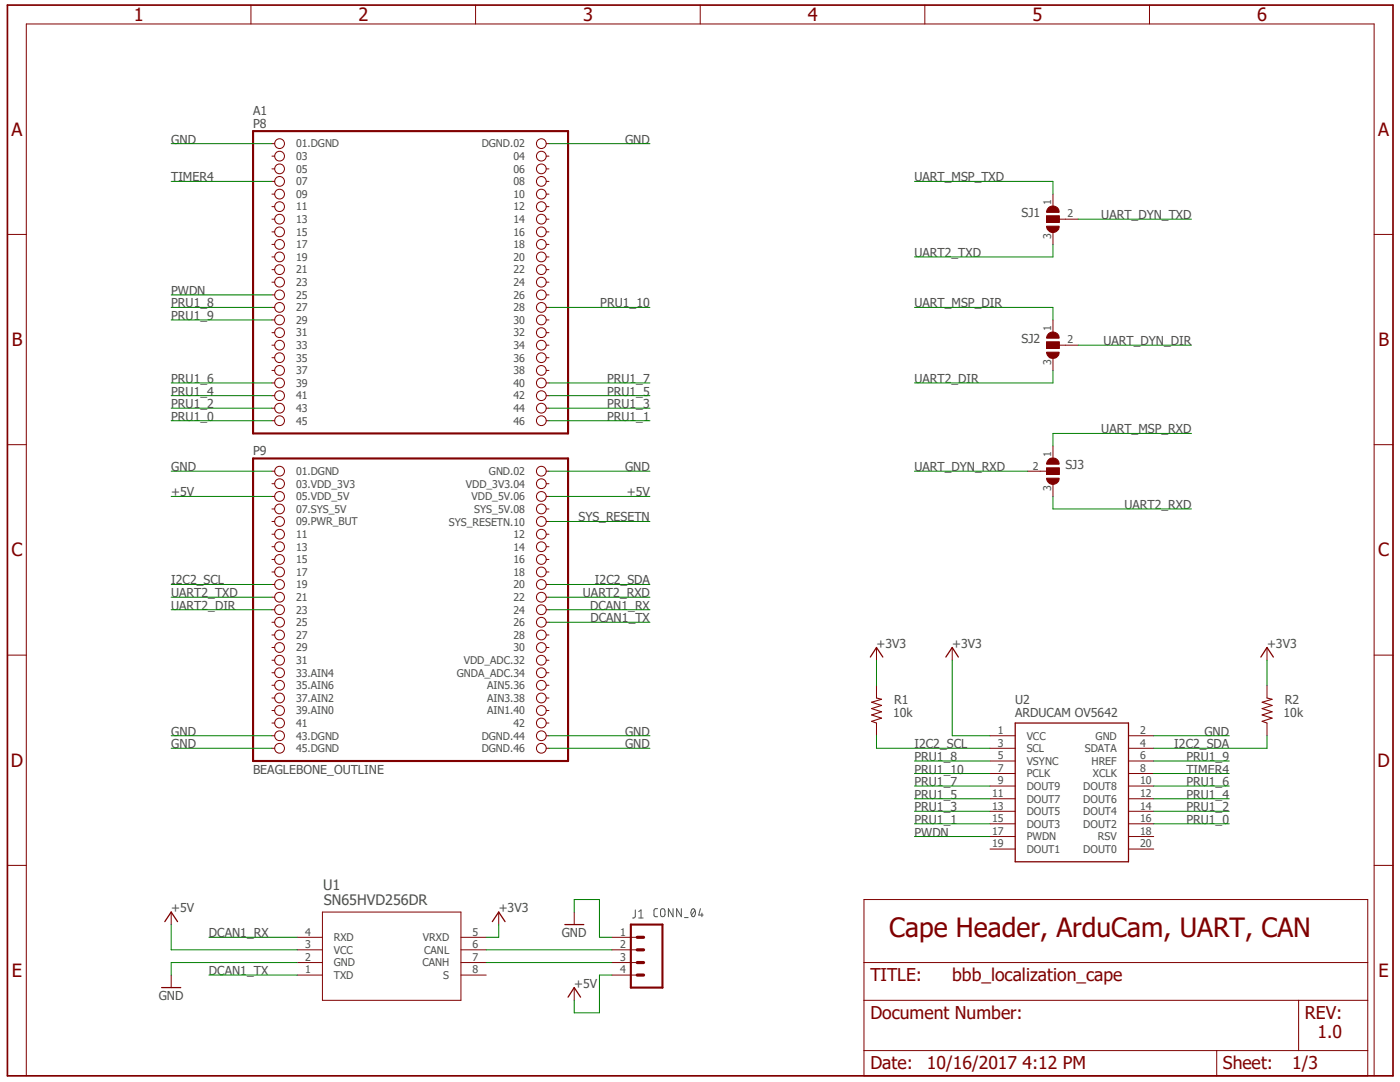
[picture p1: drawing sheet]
<svg xmlns="http://www.w3.org/2000/svg" width="279mm" height="216mm" viewBox="0 0 279 216" stroke-linecap="round" stroke-linejoin="round" font-family="sans-serif">
<path d="M1 .7l277.4 214.5M278.4 .7l-277.4 214.5" fill="none" stroke="#fff" stroke-width=".2"/>
<path d="M126.8 181.6v1.2a.4 .4 0 0 1-.6 .4M127.5 183.2h.9M127.5 181.9l.4-.3v1.6M131.2 181.3l-.5 .1-.2 .3 .1 1.1 .6 .1M131.9 181.5a.46 .46 0 0 1 .5-.2 .46 .46 0 0 1 .3 .5l-.1 .9a.43 .43 0 0 1-.5 .2 .43 .43 0 0 1-.3-.4zM134.3 181.3v1.6l-.9-1.6v1.6M136 181.3v1.6l-1-1.6v1.6M136.6 183.1h.7M138.1 181.4l.2-.1a.93 .93 0 0 1 0 1.6 .98 .98 0 0 1-.2-1.5zM138.7 181.7l-.7 .9M139.8 181.3l-.4 1.3h.9M140.1 182.2v.7" fill="none" stroke="#505050" stroke-width=".2"/>
<path d="M50.5 26.2h62.9v60.3h-62.9zM50.5 91.5h62.9v60.3h-62.9zM125.9 184.5h6.3v12.6h-6.3z" fill="none" stroke="#800000" stroke-width=".42"/>
<g fill="none" stroke="#800000" stroke-width=".2">
<path d="M50.1 1v3.8M94.9 1v3.8M139.7 1v3.8M184.6 1v3.8M229.4 1v3.8M54.3 28.7h.5M54.3 31.2h.5M54.3 33.7h.5M54.3 36.2h.5M54.3 38.7h.5M109 28.7h.6M109 31.2h.6"/>
<path d="M109 33.7h.6M109 36.2h.6M109 38.7h.6M1.5 46.8h3.7M54.3 41.2h.5M54.3 43.7h.5M54.3 46.3h.5M54.3 48.8h.5M54.3 51.3h.5M54.3 53.8h.5M54.3 56.3h.5M54.3 58.8h.5"/>
<path d="M109 41.2h.6M109 43.7h.6M109 46.3h.6M109 48.8h.6M109 51.3h.6M109 53.8h.6M109 56.3h.6M109 58.8h.6M274.2 46.8h3.8M54.3 61.3h.5M54.3 63.8h.5M54.3 66.4h.5"/>
<path d="M54.3 68.9h.5M54.3 71.4h.5M54.3 73.9h.5M54.3 76.4h.5M54.3 79h.5M109 61.3h.6M109 63.8h.6M109 66.4h.6M109 68.9h.6M109 71.4h.6M109 73.9h.6M109 76.4h.6"/>
<path d="M109 79h.6M1.5 88.7h3.7M54.3 94h.5M54.3 96.5h.5M54.3 99.1h.5M54.3 81.4h.5M54.3 83.9h.5M109 94h.6M109 96.5h.6M109 99.1h.6M109 81.4h.6M109 83.9h.6"/>
<path d="M274.2 88.7h3.8M54.3 101.6h.5M54.3 104.1h.5M54.3 106.6h.5M54.3 109.1h.5M54.3 111.6h.5M54.3 114.1h.5M54.3 116.6h.5M54.3 119.2h.5M109 101.6h.6M109 104.1h.6M109 106.6h.6"/>
<path d="M109 109.1h.6M109 111.6h.6M109 114.1h.6M109 116.6h.6M109 119.2h.6M1.5 130.7h3.7M54.3 121.7h.5M54.3 124.2h.5M54.3 126.7h.5M54.3 129.2h.5M54.3 131.7h.5M54.3 134.2h.5"/>
<path d="M54.3 136.7h.5M54.3 139.3h.5M109 121.7h.6M109 124.2h.6M109 126.7h.6M109 129.2h.6M109 131.7h.6M109 134.2h.6M109 136.7h.6M109 139.3h.6M174.9 129.2v2.5M174.9 136.7v2.6"/>
<path d="M190 129.2v2.5M252.9 129.2v2.5M252.9 136.7v2.6M274.2 130.7h3.8M54.3 141.8h.5M54.3 144.3h.5M54.3 146.8h.5M54.3 149.3h.5M109 141.8h.6M109 144.3h.6M109 146.8h.6M109 149.3h.6"/>
<path d="M174.9 144.3v2.5M197.6 146.8h5M197.6 149.3h5M197.6 151.8h5M197.6 154.3h5M197.6 156.8h5M197.6 159.4h5M225.2 146.8h5.1M225.2 149.3h5.1M225.2 151.8h5.1M225.2 154.3h5.1M225.2 156.8h5.1"/>
<path d="M225.2 159.4h5.1M252.9 144.3v2.5M1.5 172.7h3.7M172.4 179.5h100.6v35.2h-100.6zM197.6 161.9h5M197.6 164.4h5M197.6 166.9h5M197.6 169.4h5M225.2 161.9h5.1M225.2 164.4h5.1M225.2 166.9h5.1M225.2 169.4h5.1"/>
<path d="M274.2 172.7h3.8M34.2 182v2.5M34.2 194.6v2.5M59.3 192.1h5M59.3 194.6h5M59.3 189.5h5M59.3 187h5M64.3 182h27.7v17.6h-27.7zM92 192.1h5M92 194.6h5M92 189.5h5M92 187h5"/>
<path d="M99.5 182v2.5M114.6 182v2.5M114.6 197.1v2.5M122.1 192.1h5.1M122.1 194.6h5.1M122.1 189.5h5.1M122.1 187h5.1M172.4 199.6h100.6M172.4 192.1h100.6M259.2 199.6v10M5.2 214.7v-209.9h269v209.9M172.4 209.6h100.6"/>
<path d="M242.8 209.6v5.1"/>
<circle cx="55.8" cy="31.2" r=".98"/>
<circle cx="55.8" cy="33.7" r=".98"/>
<circle cx="55.8" cy="38.7" r=".98"/>
<circle cx="55.8" cy="28.7" r=".98"/>
<circle cx="55.8" cy="36.2" r=".98"/>
<circle cx="108" cy="33.7" r=".98"/>
<circle cx="108" cy="36.2" r=".98"/>
<circle cx="108" cy="38.7" r=".98"/>
<circle cx="108" cy="31.2" r=".98"/>
<circle cx="108" cy="28.7" r=".98"/>
<circle cx="55.8" cy="56.3" r=".98"/>
<circle cx="55.8" cy="58.8" r=".98"/>
<circle cx="55.8" cy="41.2" r=".98"/>
<circle cx="55.8" cy="53.8" r=".98"/>
<circle cx="55.8" cy="46.3" r=".98"/>
<circle cx="55.8" cy="51.3" r=".98"/>
<circle cx="55.8" cy="43.7" r=".98"/>
<circle cx="55.8" cy="48.8" r=".98"/>
<circle cx="108" cy="51.3" r=".98"/>
<circle cx="108" cy="41.2" r=".98"/>
<circle cx="108" cy="53.8" r=".98"/>
<circle cx="108" cy="58.8" r=".98"/>
<circle cx="108" cy="56.3" r=".98"/>
<circle cx="108" cy="46.3" r=".98"/>
<circle cx="108" cy="43.7" r=".98"/>
<circle cx="108" cy="48.8" r=".98"/>
<circle cx="55.8" cy="79" r=".98"/>
<circle cx="55.8" cy="73.9" r=".98"/>
<circle cx="55.8" cy="71.4" r=".98"/>
<circle cx="55.8" cy="61.3" r=".98"/>
<circle cx="55.8" cy="66.4" r=".98"/>
<circle cx="55.8" cy="76.4" r=".98"/>
<circle cx="55.8" cy="68.9" r=".98"/>
<circle cx="55.8" cy="63.8" r=".98"/>
<circle cx="108" cy="71.4" r=".98"/>
<circle cx="108" cy="61.3" r=".98"/>
<circle cx="108" cy="63.8" r=".98"/>
<circle cx="108" cy="66.4" r=".98"/>
<circle cx="108" cy="79" r=".98"/>
<circle cx="108" cy="68.9" r=".98"/>
<circle cx="108" cy="73.9" r=".98"/>
<circle cx="108" cy="76.4" r=".98"/>
<circle cx="55.8" cy="96.5" r=".98"/>
<circle cx="55.8" cy="81.4" r=".98"/>
<circle cx="55.8" cy="94" r=".98"/>
<circle cx="55.8" cy="99.1" r=".98"/>
<circle cx="55.8" cy="83.9" r=".98"/>
<circle cx="108" cy="96.5" r=".98"/>
<circle cx="108" cy="81.4" r=".98"/>
<circle cx="108" cy="99.1" r=".98"/>
<circle cx="108" cy="94" r=".98"/>
<circle cx="108" cy="83.9" r=".98"/>
<circle cx="55.8" cy="114.1" r=".98"/>
<circle cx="55.8" cy="111.6" r=".98"/>
<circle cx="55.8" cy="119.2" r=".98"/>
<circle cx="55.8" cy="101.6" r=".98"/>
<circle cx="55.8" cy="104.1" r=".98"/>
<circle cx="55.8" cy="109.1" r=".98"/>
<circle cx="55.8" cy="116.6" r=".98"/>
<circle cx="55.8" cy="106.6" r=".98"/>
<circle cx="108" cy="109.1" r=".98"/>
<circle cx="108" cy="111.6" r=".98"/>
<circle cx="108" cy="116.6" r=".98"/>
<circle cx="108" cy="104.1" r=".98"/>
<circle cx="108" cy="114.1" r=".98"/>
<circle cx="108" cy="119.2" r=".98"/>
<circle cx="108" cy="101.6" r=".98"/>
<circle cx="108" cy="106.6" r=".98"/>
<circle cx="55.8" cy="139.3" r=".98"/>
<circle cx="55.8" cy="134.2" r=".98"/>
<circle cx="55.8" cy="121.7" r=".98"/>
<circle cx="55.8" cy="131.7" r=".98"/>
<circle cx="55.8" cy="136.7" r=".98"/>
<circle cx="55.8" cy="126.7" r=".98"/>
<circle cx="55.8" cy="129.2" r=".98"/>
<circle cx="55.8" cy="124.2" r=".98"/>
<circle cx="108" cy="126.7" r=".98"/>
<circle cx="108" cy="139.3" r=".98"/>
<circle cx="108" cy="124.2" r=".98"/>
<circle cx="108" cy="129.2" r=".98"/>
<circle cx="108" cy="131.7" r=".98"/>
<circle cx="108" cy="134.2" r=".98"/>
<circle cx="108" cy="121.7" r=".98"/>
<circle cx="108" cy="136.7" r=".98"/>
<circle cx="55.8" cy="144.3" r=".98"/>
<circle cx="55.8" cy="149.3" r=".98"/>
<circle cx="55.8" cy="141.8" r=".98"/>
<circle cx="55.8" cy="146.8" r=".98"/>
<circle cx="108" cy="149.3" r=".98"/>
<circle cx="108" cy="144.3" r=".98"/>
<circle cx="108" cy="141.8" r=".98"/>
<circle cx="108" cy="146.8" r=".98"/>
</g>
<path d="M1.5 1h276.5v213.7h-276.5z" fill="none" stroke="#800000" stroke-width=".34"/>
<path d="M173.7 131.1l1.2-1.9 1.3 1.9M188.8 131.1l1.2-1.9 1.3 1.9M251.6 131.1l1.3-1.9 1.2 1.9M202.6 144.3h22.6v27.7h-22.6zM32.3 197.1h3.8M32.9 183.9l1.3-1.9 1.2 1.9M98.3 183.9l1.2-1.9 1.3 1.9M112.7 184.5h3.8M113.4 199l1.2-1.9 1.3 1.9" fill="none" stroke="#800000" stroke-width=".25"/>
<path d="M127.2 192.1h1.2M127.2 189.5h1.2M127.2 187h1.2M127.2 194.6h1.2" fill="none" stroke="#800000" stroke-width=".63"/>
<path d="M174.9 139.3l1 .2-2 .6 2 .7-2 .6 2 .6-2 .7 2 .6-2 .6 1 .4M252.9 139.3l1 .2-2 .6 2 .7-2 .6 2 .6-2 .7 2 .6-2 .6 1 .4" fill="none" stroke="#800000" stroke-width=".21"/>
<path d="M208.9 95.4h2.5a1.25 1.25 0 0 1-1.3 1.3 1.25 1.25 0 0 1-1.2-1.3z" fill-rule="evenodd" fill="#800000"/>
<path d="M208.9 95.4h2.5a1.25 1.25 0 0 1-1.3 1.3 1.25 1.25 0 0 1-1.2-1.3z" fill="none" stroke="#800000" stroke-width=".2"/>
<path d="M209.3 91.7a1.23 1.23 0 0 1 1.3-.3 1.23 1.23 0 0 1 .8 1.2h-2.5l.1-.5z" fill-rule="evenodd" fill="#800000"/>
<path d="M207.6 94h1.3M208.9 93.4h2.5v1.3h-2.5zM209.3 91.7a1.23 1.23 0 0 1 1.3-.3 1.23 1.23 0 0 1 .8 1.2h-2.5l.1-.5z" fill="none" stroke="#800000" stroke-width=".2"/>
<path d="M208.9 93.4h2.5v1.3h-2.5z" fill-rule="evenodd" fill="#800000"/>
<path d="M205.1 94h2.5M208.9 93.4h2.5v1.3h-2.5zM210.1 89v2.5M210.1 96.5v2.6" fill="none" stroke="#800000" stroke-width=".2"/>
<path d="M208.9 45.1h2.5a1.25 1.25 0 0 1-1.3 1.3 1.25 1.25 0 0 1-1.2-1.3z" fill-rule="evenodd" fill="#800000"/>
<path d="M208.9 45.1h2.5a1.25 1.25 0 0 1-1.3 1.3 1.25 1.25 0 0 1-1.2-1.3z" fill="none" stroke="#800000" stroke-width=".2"/>
<path d="M209.3 41.4a1.25 1.25 0 0 1 1.3-.2 1.25 1.25 0 0 1 .8 1.2h-2.5l.1-.6z" fill-rule="evenodd" fill="#800000"/>
<path d="M208.9 43.1h2.5v1.3h-2.5zM209.3 41.4a1.25 1.25 0 0 1 1.3-.2 1.25 1.25 0 0 1 .8 1.2h-2.5l.1-.6zM211.4 43.7h1.2" fill="none" stroke="#800000" stroke-width=".2"/>
<path d="M208.9 43.1h2.5v1.3h-2.5z" fill-rule="evenodd" fill="#800000"/>
<path d="M210.1 38.7v2.5M208.9 43.1h2.5v1.3h-2.5zM210.1 46.3v2.5M212.6 43.7h2.6" fill="none" stroke="#800000" stroke-width=".2"/>
<path d="M208.9 70.3h2.5a1.25 1.25 0 0 1-1.3 1.2 1.25 1.25 0 0 1-1.2-1.2z" fill-rule="evenodd" fill="#800000"/>
<path d="M208.9 70.3h2.5a1.25 1.25 0 0 1-1.3 1.2 1.25 1.25 0 0 1-1.2-1.2z" fill="none" stroke="#800000" stroke-width=".2"/>
<path d="M209.3 66.6a1.25 1.25 0 0 1 1.3-.3 1.25 1.25 0 0 1 .8 1.2h-2.5l.1-.6z" fill-rule="evenodd" fill="#800000"/>
<path d="M208.9 68.2h2.5v1.3h-2.5zM209.3 66.6a1.25 1.25 0 0 1 1.3-.3 1.25 1.25 0 0 1 .8 1.2h-2.5l.1-.6zM211.4 68.9h1.2" fill="none" stroke="#800000" stroke-width=".2"/>
<path d="M208.9 68.2h2.5v1.3h-2.5z" fill-rule="evenodd" fill="#800000"/>
<path d="M208.9 68.2h2.5v1.3h-2.5zM210.1 63.8v2.6M210.1 71.4v2.5M212.6 68.9h2.6" fill="none" stroke="#800000" stroke-width=".2"/>
<g fill="none" stroke="#008000" stroke-width=".2">
<path d="M34.2 28.7h20.1M34.2 36.2h20.1M109.6 28.7h20.1M182.5 36.2h27.6v2.5M34.2 58.8h20.1M210.1 48.8v2.5h-27.6M215.2 43.7h22.6M34.2 79h20.1M34.2 76.4h20.1M34.2 63.8h20.1M34.2 61.3h20.1M109.6 79h20.1"/>
<path d="M109.6 76.4h20.1M109.6 61.3h20.1M182.5 61.3h27.6v2.5M210.1 73.9v2.5h-27.6M215.2 68.9h22.6M34.2 99.1h20.1M34.2 94h20.1M34.2 83.9h20.1M34.2 81.4h20.1M109.6 99.1h20.1M109.6 94h20.1M109.6 83.9h20.1"/>
<path d="M109.6 81.4h20.1M182.5 94h22.6M210.1 99.1v2.5h27.7M237.8 86.5h-27.7v2.5M34.2 116.6h20.1M34.2 119.2h20.1M109.6 116.6h20.1M109.6 119.2h20.1M109.6 104.1h20.1M34.2 121.7h20.1M109.6 121.7h20.1M109.6 124.2h20.1"/>
<path d="M174.9 131.7v5M190 131.7v15.1h7.6M252.9 131.7v5M34.2 146.8h20.1M34.2 149.3h20.1M109.6 146.8h20.1M109.6 149.3h20.1M174.9 146.8v2.5h22.7M182.5 159.4h15.1M182.5 156.8h15.1M182.5 151.8h15.1M182.5 154.3h15.1"/>
<path d="M230.3 146.8h15M230.3 159.4h15M230.3 156.8h15M230.3 151.8h15M230.3 154.3h15M252.9 146.8v2.5h-22.6M182.5 164.4h15.1M182.5 161.9h15.1M182.5 166.9h15.1M230.3 164.4h15M230.3 161.9h15M34.2 184.5v5h25.1"/>
<path d="M41.7 194.6h17.6M41.7 187h17.6M59.3 192.1h-25.1v2.5M97 189.5h25.1M97 192.1h25.1M99.5 184.5v2.5h-2.5M114.6 182v-2.5h5v7.5h2.5M122.1 194.6h-2.5v7.5h-5v-2.5"/>
</g>
<text font-size="5.3" fill="#800000" x="177.5" y="187">Cape Header, ArduCam, UART, CAN</text>
<g font-size="3.6" fill="#800000">
<text x="26.7" y="4.1">1</text>
<text x="71.5" y="4.1">2</text>
<text x="116.4" y="4.1">3</text>
<text x="161.2" y="4.1">4</text>
<text x="206" y="4.1">5</text>
<text x="250.9" y="4.1">6</text>
<text x="2.3" y="27.1">A</text>
<text x="275" y="27.1">A</text>
<text x="2.3" y="69">B</text>
<text x="275.1" y="69">B</text>
<text x="2.3" y="111">C</text>
<text x="275" y="111">C</text>
<text x="2.2" y="153">D</text>
<text x="274.9" y="153">D</text>
<text x="2.4" y="194.9">E</text>
<text x="275.1" y="194.9">E</text>
</g>
<g font-size="3.5" fill="#800000">
<text x="173.7" y="195.8">TITLE:</text>
<text x="190" y="195.8">bbb_localization_cape</text>
<text x="173.7" y="203.4">Document Number:</text>
<text x="260.4" y="203.4">REV:</text>
<text x="262.9" y="207.1">1.0</text>
<text x="173.7" y="213.4">Date:</text>
<text x="185" y="213.4">10/16/2017 4:12 PM</text>
<text x="244.1" y="213.4">Sheet:</text>
<text x="257.9" y="213.4">1/3</text>
</g>
<g font-size="2.9" fill="#505050">
<text x="64.5" y="177.5">U1</text>
<text x="64.6" y="180.5">SN65HVD256DR</text>
</g>
<g font-size="2.5" fill="#505050">
<text x="50.5" y="23">A1</text>
<text x="34.2" y="28.7">GND</text>
<text x="50.5" y="25.5">P8</text>
<text x="124.8" y="28.7">GND</text>
<text x="34.2" y="36.2">TIMER4</text>
<text x="182.5" y="36.2">UART_MSP_TXD</text>
<text x="203.9" y="43.3">SJ1</text>
<text x="219.8" y="43.7">UART_DYN_TXD</text>
<text x="182.5" y="51.3">UART2_TXD</text>
<text x="34.2" y="58.8">PWDN</text>
<text x="34.2" y="63.8">PRU1_9</text>
<text x="34.2" y="61.3">PRU1_8</text>
<text x="119.8" y="61.3">PRU1_10</text>
<text x="182.5" y="61.3">UART_MSP_DIR</text>
<text x="203.9" y="68.5">SJ2</text>
<text x="220.2" y="68.9">UART_DYN_DIR</text>
<text x="34.2" y="76.4">PRU1_6</text>
<text x="121.2" y="76.4">PRU1_7</text>
<text x="182.5" y="76.4">UART2_DIR</text>
<text x="34.2" y="83.9">PRU1_0</text>
<text x="34.2" y="81.4">PRU1_2</text>
<text x="34.2" y="79">PRU1_4</text>
<text x="121.2" y="83.9">PRU1_1</text>
<text x="121.2" y="81.4">PRU1_3</text>
<text x="121.2" y="79">PRU1_5</text>
<text x="219.8" y="86.5">UART_MSP_RXD</text>
<text x="34.2" y="94">GND</text>
<text x="50.5" y="90.9">P9</text>
<text x="124.8" y="94">GND</text>
<text x="182.5" y="94">UART_DYN_RXD</text>
<text x="212.6" y="93.6">SJ3</text>
<text x="34.2" y="99.1">+5V</text>
<text x="125.1" y="99.1">+5V</text>
<text x="224.4" y="101.6">UART2_RXD</text>
<text x="115.5" y="104.1">SYS_RESETN</text>
<text x="34.2" y="119.2">UART2_TXD</text>
<text x="34.2" y="116.6">I2C2_SCL</text>
<text x="116.3" y="119.2">UART2_RXD</text>
<text x="118.7" y="116.6">I2C2_SDA</text>
<text x="34.2" y="121.7">UART2_DIR</text>
<text x="117.8" y="121.7">DCAN1_RX</text>
<text x="117.9" y="124.2">DCAN1_TX</text>
<text x="174.9" y="129.2">+3V3</text>
<text x="190" y="129.2">+3V3</text>
<text x="252.9" y="129.2">+3V3</text>
<text x="178.2" y="143">10k</text>
<text x="178.5" y="140.5">R1</text>
<text x="202.6" y="143">ARDUCAM OV5642</text>
<text x="202.6" y="140.5">U2</text>
<text x="256.2" y="143">10k</text>
<text x="256.4" y="140.5">R2</text>
<text x="34.2" y="146.8">GND</text>
<text x="34.2" y="149.3">GND</text>
<text x="124.8" y="146.8">GND</text>
<text x="124.8" y="149.3">GND</text>
<text x="182.5" y="149.3">I2C2_SCL</text>
<text x="234.4" y="149.3">I2C2_SDA</text>
<text x="240.4" y="146.8">GND</text>
<text x="50.5" y="154.3">BEAGLEBONE_OUTLINE</text>
<text x="182.5" y="151.9">PRU1_8</text>
<text x="182.5" y="154.3">PRU1_10</text>
<text x="236.8" y="151.9">PRU1_9</text>
<text x="236.8" y="154.3">TIMER4</text>
<text x="182.5" y="161.9">PRU1_3</text>
<text x="182.5" y="159.4">PRU1_5</text>
<text x="182.5" y="156.8">PRU1_7</text>
<text x="236.8" y="161.9">PRU1_2</text>
<text x="236.8" y="159.4">PRU1_4</text>
<text x="236.8" y="156.8">PRU1_6</text>
<text x="182.5" y="164.4">PRU1_1</text>
<text x="182.5" y="166.9">PWDN</text>
<text x="236.8" y="164.4">PRU1_0</text>
<text x="34.2" y="182">+5V</text>
<text x="99.5" y="182">+3V3</text>
<text x="41.7" y="187">DCAN1_RX</text>
<text x="112.1" y="187">GND</text>
<text x="41.7" y="194.6">DCAN1_TX</text>
<text x="114.6" y="197.1">+5V</text>
<text x="31.7" y="199.6">GND</text>
</g>
<g font-size="2.1" fill="#505050">
<text x="59.1" y="29.4">01.DGND</text>
<text x="96.1" y="29.4">DGND.02</text>
<text x="59.1" y="31.9">03</text>
<text x="59.1" y="34.5">05</text>
<text x="102.4" y="32">04</text>
<text x="102.4" y="34.5">06</text>
<text x="59.1" y="37">07</text>
<text x="59.1" y="39.5">09</text>
<text x="59.1" y="42">11</text>
<text x="102.4" y="37">08</text>
<text x="102.4" y="39.5">10</text>
<text x="102.4" y="42">12</text>
<text x="209.8" y="40.9" transform="rotate(-90 209.8 40.9)">1</text>
<text x="59.1" y="44.5">13</text>
<text x="59.1" y="47">15</text>
<text x="102.4" y="44.5">14</text>
<text x="102.4" y="47">16</text>
<text x="209.8" y="47.8" transform="rotate(-90 209.8 47.8)">3</text>
<text x="213" y="43.4">2</text>
<text x="59.1" y="49.5">17</text>
<text x="59.1" y="52">19</text>
<text x="102.4" y="49.5">18</text>
<text x="102.4" y="52.1">20</text>
<text x="59.1" y="54.6">21</text>
<text x="59.1" y="57.1">23</text>
<text x="59.1" y="59.6">25</text>
<text x="102.4" y="54.6">22</text>
<text x="102.4" y="57.1">24</text>
<text x="102.4" y="59.6">26</text>
<text x="59.1" y="62.1">27</text>
<text x="59.1" y="64.6">29</text>
<text x="102.4" y="62.1">28</text>
<text x="102.4" y="64.6">30</text>
<text x="209.8" y="66" transform="rotate(-90 209.8 66)">1</text>
<text x="59.1" y="67.1">31</text>
<text x="59.1" y="69.6">33</text>
<text x="102.4" y="67.1">32</text>
<text x="102.4" y="69.6">34</text>
<text x="213" y="68.5">2</text>
<text x="59.1" y="72.1">35</text>
<text x="59.1" y="74.7">37</text>
<text x="59.1" y="77.2">39</text>
<text x="102.4" y="72.2">36</text>
<text x="102.4" y="74.7">38</text>
<text x="102.4" y="77.2">40</text>
<text x="209.8" y="72.9" transform="rotate(-90 209.8 72.9)">3</text>
<text x="59.1" y="79.7">41</text>
<text x="59.1" y="82.2">43</text>
<text x="102.4" y="79.7">42</text>
<text x="102.4" y="82.2">44</text>
<text x="59.1" y="84.7">45</text>
<text x="102.4" y="84.8">46</text>
<text x="59.1" y="94.8">01.DGND</text>
<text x="97.6" y="94.8">GND.02</text>
<text x="206.1" y="93.7">2</text>
<text x="209.8" y="91.1" transform="rotate(-90 209.8 91.1)">1</text>
<text x="59.1" y="97.3">03.VDD_3V3</text>
<text x="59.1" y="99.8">05.VDD_5V</text>
<text x="93" y="97.3">VDD_3V3.04</text>
<text x="94.1" y="99.8">VDD_5V.06</text>
<text x="209.8" y="98" transform="rotate(-90 209.8 98)">3</text>
<text x="59.1" y="102.3">07.SYS_5V</text>
<text x="59.1" y="104.8">09.PWR_BUT</text>
<text x="59.1" y="107.4">11</text>
<text x="89.6" y="104.9">SYS_RESETN.10</text>
<text x="94.7" y="102.3">SYS_5V.08</text>
<text x="102.4" y="107.4">12</text>
<text x="59.1" y="109.9">13</text>
<text x="59.1" y="112.4">15</text>
<text x="102.4" y="109.9">14</text>
<text x="102.4" y="112.4">16</text>
<text x="59.1" y="114.9">17</text>
<text x="59.1" y="117.4">19</text>
<text x="59.1" y="119.9">21</text>
<text x="102.4" y="114.9">18</text>
<text x="102.4" y="117.4">20</text>
<text x="102.4" y="119.9">22</text>
<text x="59.1" y="122.4">23</text>
<text x="59.1" y="124.9">25</text>
<text x="102.4" y="122.4">24</text>
<text x="102.4" y="125">26</text>
<text x="59.1" y="127.5">27</text>
<text x="59.1" y="130">29</text>
<text x="102.4" y="127.5">28</text>
<text x="102.4" y="130">30</text>
<text x="59.1" y="132.5">31</text>
<text x="59.1" y="135">33.AIN4</text>
<text x="59.1" y="137.5">35.AIN6</text>
<text x="91.2" y="135">GNDA_ADC.34</text>
<text x="92.5" y="132.5">VDD_ADC.32</text>
<text x="97.2" y="137.5">AIN5.36</text>
<text x="59.1" y="140">37.AIN2</text>
<text x="59.1" y="142.5">39.AIN0</text>
<text x="97.2" y="140">AIN3.38</text>
<text x="97.2" y="142.5">AIN1.40</text>
<text x="59.1" y="145">41</text>
<text x="59.1" y="147.6">43.DGND</text>
<text x="96.1" y="147.6">DGND.44</text>
<text x="102.4" y="145.1">42</text>
<text x="199.1" y="146.5">1</text>
<text x="199.1" y="149">3</text>
<text x="204.9" y="147.6">VCC</text>
<text x="218.7" y="147.6">GND</text>
<text x="227.5" y="146.5">2</text>
<text x="227.5" y="149">4</text>
<text x="59.1" y="150.1">45.DGND</text>
<text x="96.1" y="150.1">DGND.46</text>
<text x="199.1" y="151.5">5</text>
<text x="199.1" y="154">7</text>
<text x="204.9" y="150.1">SCL</text>
<text x="204.9" y="152.6">VSYNC</text>
<text x="204.9" y="155.1">PCLK</text>
<text x="216.5" y="150.1">SDATA</text>
<text x="217.8" y="152.6">HREF</text>
<text x="218.1" y="155.1">XCLK</text>
<text x="227.5" y="151.5">6</text>
<text x="227.5" y="154">8</text>
<text x="198" y="159">11</text>
<text x="198" y="161.5">13</text>
<text x="199.1" y="156.5">9</text>
<text x="204.9" y="157.6">DOUT9</text>
<text x="204.9" y="160.1">DOUT7</text>
<text x="216.2" y="157.6">DOUT8</text>
<text x="216.2" y="160.1">DOUT6</text>
<text x="227.5" y="156.5">10</text>
<text x="227.5" y="159">12</text>
<text x="227.5" y="161.5">14</text>
<text x="198" y="164">15</text>
<text x="198" y="166.6">17</text>
<text x="204.9" y="162.6">DOUT5</text>
<text x="204.9" y="165.1">DOUT3</text>
<text x="204.9" y="167.7">PWDN</text>
<text x="216.2" y="162.6">DOUT4</text>
<text x="216.2" y="165.2">DOUT2</text>
<text x="219.1" y="167.7">RSV</text>
<text x="227.5" y="164">16</text>
<text x="227.5" y="166.6">18</text>
<text x="198" y="169.1">19</text>
<text x="204.9" y="170.2">DOUT1</text>
<text x="216.2" y="170.2">DOUT0</text>
<text x="227.5" y="169.1">20</text>
<text x="60.9" y="191.7">2</text>
<text x="60.9" y="189.2">3</text>
<text x="60.9" y="186.7">4</text>
<text x="66.6" y="190.3">VCC</text>
<text x="66.6" y="187.8">RXD</text>
<text x="84.4" y="187.8">VRXD</text>
<text x="84.7" y="190.3">CANL</text>
<text x="94.3" y="186.7">5</text>
<text x="94.3" y="189.2">6</text>
<text x="94.3" y="191.7">7</text>
<text x="123.7" y="186.7">1</text>
<text x="123.7" y="189.2">2</text>
<text x="123.7" y="191.7">3</text>
<text x="60.9" y="194.2">1</text>
<text x="66.6" y="195.3">TXD</text>
<text x="66.6" y="192.8">GND</text>
<text x="84.3" y="192.8">CANH</text>
<text x="88.5" y="195.3">S</text>
<text x="94.3" y="194.2">8</text>
<text x="123.7" y="194.2">4</text>
</g>
</svg>
